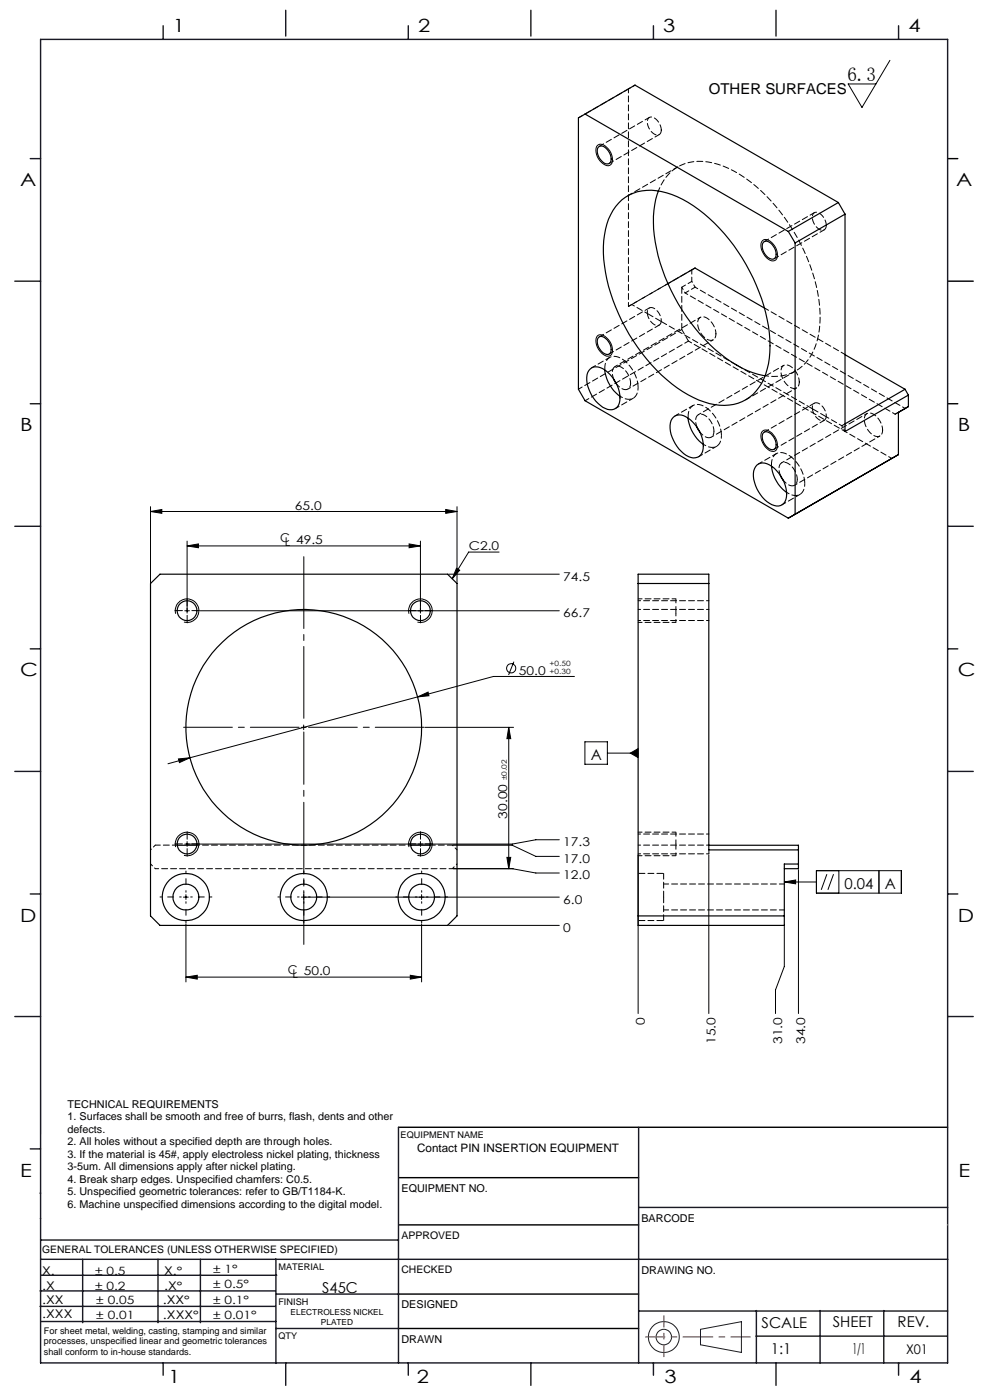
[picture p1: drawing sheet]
<svg xmlns="http://www.w3.org/2000/svg" width="210mm" height="297mm" viewBox="0 0 210 297" stroke-linecap="round" stroke-linejoin="round" font-family="sans-serif">
<g fill="none" stroke="#000" stroke-width=".21">
<path d="M188.8 12.8l-6 10-2.9-5h5.9M126.7 30.9a1.4 1.4 0 0 1 2 .4 3.1 3.1 0 0 1 .9 3.6 1.4 1.4 0 0 1-2-.4 3.1 3.1 0 0 1-.9-3.6zM161.7 51a1.62 1.62 0 0 1 2.3 .8 2.84 2.84 0 0 1 .6 3.3 1.9 1.9 0 0 1-2.6-1.2l-.6-1.4a1.58 1.58 0 0 1 .3-1.5zM126.7 71.3a1.46 1.46 0 0 1 2 .4 3 3 0 0 1 .9 3.6 1.4 1.4 0 0 1-2-.4 3.1 3.1 0 0 1-.9-3.6zM161.7 91.5a1.4 1.4 0 0 1 2 .4 3.2 3.2 0 0 1 .9 3.6 1.46 1.46 0 0 1-2-.4 3.3 3.3 0 0 1-1.1-3.4zM31.9 108.5l2.4-.4v.8zM31.9 107.5v16.1M31.9 108.5h65M39.7 115.8l2.4-.4v.8zM39.7 114.8v15.3M39.7 115.8h49.5M86.8 115.4l2.4 .4-2.4 .4z"/>
<path d="M89.2 114.8v15.3M94.5 108.1l2.4 .4-2.4 .4zM96.9 107.5v16.1M105.9 117.1h-6.5l-3.5 5.7M37.3 130.2a2.51 2.51 0 0 1 2.2-3.2 2.51 2.51 0 0 1 2.7 2.8 2.51 2.51 0 0 1-3.2 2.2M39.2 129.6h1M42.5 129.6h76.1M86.7 130.2a2.51 2.51 0 0 1 2.2-3.2 2.51 2.51 0 0 1 2.8 2.7 2.51 2.51 0 0 1-3.2 2.3M95.1 121.8h23.5M96.8 120.5l.7 .5-1.6 1.8zM63.9 154.3h1M64.4 153.8v1"/>
<path d="M88.6 147.8l2.2-1 .2 .8zM90.1 154.3h18.8M107.9 154.3l.4 2.4h-.8zM107.9 154.3v30M109 140.4l-1.1 2.8M121.8 143.5h-17.1l-64.4 17.3M124.1 157.4h4.7v4.7h-4.7zM128.8 159.8h6.6M133.7 159.8l1.7-1v1.9zM37.3 179.7a2.51 2.51 0 0 1 2.2-3.2 2.51 2.51 0 0 1 2.7 2.8 2.51 2.51 0 0 1-3.2 2.2M37.9 161l2.4-.2-2.2 1zM39.7 178.5v1.1"/>
<path d="M40.3 160.8l-4.7 1.2M86.7 179.7a2.51 2.51 0 0 1 2.2-3.2 2.51 2.51 0 0 1 2.8 2.7 2.51 2.51 0 0 1-3.2 2.3M89.2 178.5v1.1M96.1 179.3h12.6l5 2.4h4.9M118.6 178.1h-4.9l-5 1h-69.5M38.9 190.3h1M39.4 196v12.3M39.4 189.8v1M64.4 189.8v1M89.4 196v12.3M89.4 189.8v1M95.1 196.3h23.5"/>
<path d="M96.1 184.3h12.8M107.5 181.9h.8l-.4 2.4zM108.7 184.3l5 .9h4.9M118.6 190.3h-54.7M135.4 181.4v33.6M150.4 181.4v33.6M166.4 187.1h6.8M166.4 187.1l2.4-.4v.8zM166.4 196.5v8.5l-1.9 5v5M169.4 184.5v30.5M173.2 184.7h18v4.8h-18zM175.4 185.5l-1.2 3.3"/>
<path d="M176.8 185.5l-1.2 3.3M177.9 184.7v4.8M186.4 184.7v4.8M39.4 207.3l2.4-.4v.8zM39.4 207.3h50M87 206.9l2.4 .4-2.4 .4z"/>
<circle cx="108.4" cy="141.8" r=".97"/>
</g>
<path d="M143.4 130.1v1.9M143.4 179.6v1.9" fill="none" stroke="#000" stroke-width=".21" stroke-dasharray="1.3 .6" stroke-dashoffset=".6" stroke-linecap="butt"/>
<path d="M143.4 127v2.5M143.4 176.5v2.5" fill="none" stroke="#000" stroke-width=".21" stroke-dasharray="1.3 .6" stroke-dashoffset=".3" stroke-linecap="butt"/>
<g fill="none" stroke="#191924" stroke-width=".21">
<path d="M8.6 231.2v9.4M148.6 282l8.7-1.6v6.5l-8.7-1.6z"/>
<circle cx="140.8" cy="283.7" r="3.3"/>
<circle cx="140.8" cy="283.7" r="1.64"/>
</g>
<path d="M38.4 190.3h-4.5M39.4 189.3v-4.5M39.4 191.3v4.5M40.4 190.3h4.5M63.4 190.3h-4.5M64.4 189.3v-4.5M64.4 191.3v4.5M65.4 190.3h4.5M88.4 190.3h-4.5M89.4 189.3v-4.5M89.4 191.3v4.5M90.4 190.3h4.5" fill="none" stroke="#000" stroke-width=".21" stroke-dasharray="15.2 1.3 1.3 1.3" stroke-dashoffset="14.9"/>
<g fill="none" stroke="#000" stroke-width=".21" stroke-dasharray="15.2 1.3 1.3 1.3">
<path d="M38.7 129.5h-1.6M39.7 128.5v-1.6M39.7 130.5v1.6M40.7 129.5h1.6M88.2 129.5h-1.6M89.2 128.5v-1.6M89.2 130.5v1.6M90.2 129.5h1.6M38.7 179h-1.6M39.7 178v-1.6M40.7 179h1.6M88.2 179h-1.6"/>
<path d="M89.2 178v-1.6M90.2 179h1.6M39.7 180v1.6M89.2 180v1.6"/>
</g>
<path d="M64.4 153.3v-36.1" fill="none" stroke="#000" stroke-width=".21" stroke-dasharray="15.2 1.3 1.3 1.3" stroke-dashoffset="-.9"/>
<path d="M63.4 154.3h-24.5M65.4 154.3h24.5" fill="none" stroke="#000" stroke-width=".21" stroke-dasharray="15.2 1.3 1.3 1.3" stroke-dashoffset="4.9"/>
<path d="M64.4 155.3v45.1" fill="none" stroke="#000" stroke-width=".21" stroke-dasharray="15.2 1.3 1.3 1.3" stroke-dashoffset="4.1"/>
<g fill="none" stroke="#000" stroke-width=".21" stroke-dasharray="1.3 .6" stroke-dashoffset=".4">
<path d="M133.3 18.9v46.1M146.7 59.7v-2.4M146.7 57.3l.7-.5M146.7 59.7l-2.1 1.2M134 64.6l-.7 .4M144.6 69.9l-21.9 12.7M145.3 62.1l2.1-1.2M151.9 70.8a3.9 3.9 0 0 0-2.7-3.6 1.27 1.27 0 0 0-1.2 1.8 3.5 3.5 0 0 0 3 3.2 1.19 1.19 0 0 0 .9-1.4M124.1 85l21.9-12.6M130.8 81.5l.6 .6a1.27 1.27 0 0 0 1.5 .5 1.27 1.27 0 0 0 .9-1.3M148.5 91.7l.6 .6a1.27 1.27 0 0 0 1.5 .5 1.27 1.27 0 0 0 .8-1.3M169.5 81a3.9 3.9 0 0 0-2.6-3.6 1.27 1.27 0 0 0-1.2 1.8 3.5 3.5 0 0 0 3 3.2 1.19 1.19 0 0 0 .8-1.4"/>
<path d="M178.6 90.3l.7-.4M187.2 91.2a3.9 3.9 0 0 0-2.7-3.6 1.27 1.27 0 0 0-1.1 1.8 3.5 3.5 0 0 0 3 3.2 1.19 1.19 0 0 0 .8-1.4M189.9 87.9l.7-.4M190.6 87.5l-.7 .4M166.2 101.9l.6 .6a1.27 1.27 0 0 0 1.5 .5 1.27 1.27 0 0 0 .8-1.3M135.4 132h8M143.4 127h-8M143.4 176.5h-8M135.4 181.5h8M150.4 180.3v.8"/>
</g>
<path d="M140.3 68.2l16 9.3M141.7 60.2l-7.7 4.4M144.6 69.9v-9M156.3 77.5l16 9.2M143.4 129.5v.6M143.4 179v.6M140.8 190.3v-5M140.8 195.3v-5" fill="none" stroke="#000" stroke-width=".21" stroke-dasharray="1.3 .6"/>
<path d="M201 33.7h2.2M201 59.7h5.4M201 85.7h2.2M84.5 239.1h116.5M84.6 259.9h50.9M84.6 249.8h50.9M84.6 274.5h50.9M84.5 281.8h51" fill="none" stroke="#000" stroke-width=".3"/>
<path d="M136.9 283.6h22.3" fill="none" stroke="#f00" stroke-width=".21" stroke-dasharray="6.3 1.3 1.3 1.3" stroke-dashoffset="2.2"/>
<path d="M140.8 287.8v-8.7" fill="none" stroke="#f00" stroke-width=".21" stroke-dasharray="6.3 1.3 1.3 1.3" stroke-dashoffset="3.9"/>
<g fill="none" stroke="#191924" stroke-width=".3">
<path d="M8.6 8.4h192.4v280.7h-192.4zM34.6 5.5v2.9M60.6 2.2v5.5M86.6 5.5v2.9M112.6 2.2v5.5M138.6 5.5v2.9M164.6 2.2v5.5M190.6 5.5v2.9M6.4 33.7h2.2M3.1 59.7h5.5M6.4 85.7h2.2M3.1 111.7h5.5"/>
<path d="M201 111.7h5.4M6.4 137.7h2.2M201 137.7h2.2M3.1 163.7h5.5M201 163.7h5.4M6.4 189.6h2.2M201 189.6h2.2M3.1 215.6h5.5M201 215.6h5.4M84.5 239.1v50M135.5 239.1v50M6.4 243.7h2.2"/>
<path d="M8.5 253.1h.1M8.6 258.5h.1M135.5 256.1h65.5M8.5 277.1h49.9M8.5 273.9h49.9M8.6 267.2h192.4M8.6 263.1h75.9M8.8 270.5h49.9M17.5 267.2v13.4M33.5 267.2v13.4M42.5 267.2v13.4M58.5 267.2v22"/>
<path d="M58.6 274.5h26M135.5 278.1h65.5M160.4 278v11.1M174 278v11.1M187.5 278v11.1M8.8 280.3h49.7M34.6 289.1v2.6M58.5 281.8h26M60.6 289.1v4.8M86.6 289.1v2.6M112.6 289.1v4.8M138.6 289.1v2.6"/>
<path d="M160.4 283.5h40.5M164.6 289.1v4.8M190.6 289.1v2.6"/>
</g>
<path d="M201 259.9h.1" fill="none" stroke="#c0c0c0" stroke-width=".21"/>
<g fill="#000">
<path d="M31.9 108.5l2.4-.4v.8zM94.5 108.1l2.4 .4-2.4 .4z"/>
<path d="M107.5 181.9h.8l-.4 2.4zM107.9 154.3l.4 2.4h-.8z"/>
<path d="M166.4 187.1l2.4-.4v.8zM133.7 159.8l1.7 .9v-1.9z"/>
<path d="M39.4 207.3l2.4-.4v.8zM87 206.9l2.4 .4-2.4 .4zM96.8 120.5l.7 .5-1.6 1.8zM37.9 161l.2 .8 2.2-1zM88.6 147.8l2.4-.2-.2-.8zM39.7 115.8l2.4-.4v.8zM86.8 115.4l2.4 .4-2.4 .4z"/>
</g>
<g fill="none" stroke="#000" stroke-width=".25">
<path d="M124.1 24.2l-1.4 .8v57.6l1.4 2.4 43.1 24.9M124.1 24.2l43.1 24.9M124.1 24.2l10.6-6.1 43.1 24.9M127 31.1a1.31 1.31 0 0 1 1.8 .6 2.33 2.33 0 0 1 .5 2.9 1.31 1.31 0 0 1-1.8-.6 2.33 2.33 0 0 1-.5-2.9zM131.9 42.4a10.4 10.4 0 0 1 10.6-1.1 31.2 31.2 0 0 1 14.1 12.1 36.4 36.4 0 0 1 6.7 21.3 12.3 12.3 0 0 1-4.3 9.5 10.2 10.2 0 0 1-9.6 1.1 29.8 29.8 0 0 1-14.2-11.7 37.5 37.5 0 0 1-7.2-21.3 14.1 14.1 0 0 1 3.2-9.2zM139.7 40.5a21.3 21.3 0 0 0-.4 12.3 40.1 40.1 0 0 0 15.8 24 18.1 18.1 0 0 0 7.2 2.9M162 51.3a1.85 1.85 0 0 1 2.3 1.4l.3 .8a1.02 1.02 0 0 1-.4 1.4 1.02 1.02 0 0 1-1.4-.3 2.62 2.62 0 0 1-.8-3.3zM167.2 49.1l1.5 2.4M168.7 51.5v57.6M177.8 43l-10.6 6.1M177.8 43l1.4 2.4M179.2 45.4l-10.5 6.1"/>
<path d="M179.2 45.4v46.1l13.5-7.7M125.2 78.3a2.74 2.74 0 0 1 3.7 .6 6.7 6.7 0 0 1 2.3 7.1 2.21 2.21 0 0 1-3.4 .4 7.7 7.7 0 0 1-3.3-6.9zM127 71.5a1.85 1.85 0 0 1 2.3 1.4l.3 .8a1.03 1.03 0 0 1-.4 1.4 1.03 1.03 0 0 1-1.4-.3 2.62 2.62 0 0 1-.8-3.3zM128.3 78.5a8.1 8.1 0 0 0 3.2 5.6M141.7 60.2l5.7-3.3 14.8 8.5M179.2 75.2l12.8 7.4M130.1 80.4l.7 1.1M142.9 88.5a2.39 2.39 0 0 1 3.1 .3 7.2 7.2 0 0 1 3 6.9 2 2 0 0 1-3 1.2 7.5 7.5 0 0 1-3.8-7.2l.1-.5zM145.9 88.7a8.1 8.1 0 0 0 3.3 5.6M147.8 90.6l.6 1.1M160.5 98.7a2.39 2.39 0 0 1 3.2 .3 7.2 7.2 0 0 1 3 6.9 1.96 1.96 0 0 1-3 1.2 7.5 7.5 0 0 1-3.8-7.2zM162 91.8a1.85 1.85 0 0 1 2.3 1.3l.3 .8a1.02 1.02 0 0 1-.4 1.4 1.02 1.02 0 0 1-1.4-.3 2.56 2.56 0 0 1-.8-3.2z"/>
<path d="M163.7 98.9a8.1 8.1 0 0 0 3.2 5.6M190.6 96.4l-21.9 12.7M190.6 87.5v8.9M190.6 96.4l-23.4 13.5M192 82.6l-12.8 7.3M192 82.6l.7 1.2M192.7 83.8v2.5M192.7 86.3l-2.1 1.2M165.5 100.8l.6 1.1M168.7 109.1l-1.5 .8M31.9 123.8l2-2h61l2 2v70.5l-2 2h-61l-2-2zM135.4 123.8h15"/>
<path d="M37.6 179.3h4.2M87.1 179.3h4.2M150.4 179.3h19v5h-3M135.4 194.3h31M169.4 180.3h-19v-58.5h-15v74.5h31v-13h3"/>
<circle cx="39.7" cy="129.6" r="2.09"/>
<circle cx="89.2" cy="129.6" r="2.09"/>
<circle cx="64.4" cy="154.3" r="25"/>
<circle cx="39.7" cy="179" r="2.09"/>
<circle cx="89.2" cy="179" r="2.09"/>
<circle cx="39.4" cy="190.3" r="5"/>
<circle cx="39.4" cy="190.3" r="2.75"/>
<circle cx="64.4" cy="190.3" r="5"/>
<circle cx="64.4" cy="190.3" r="2.74"/>
<circle cx="89.4" cy="190.3" r="5"/>
<circle cx="89.4" cy="190.3" r="2.74"/>
</g>
<g fill="none" stroke="#000" stroke-width=".21" stroke-dasharray="1.3 .6" stroke-dashoffset=".7">
<path d="M144.6 60.9l.7 1.2M147.4 60.9l-.7-1.2M148.5 67.3l-18.1 10.5M166.2 77.5l-18.1 10.5M131.5 84.1a2.31 2.31 0 0 0 3.5-.4l.4-1.5M133.2 82.5l18.1-10.4M149.2 94.3a2.31 2.31 0 0 0 3.5-.4l.3-1.5M150.9 92.7l18.1-10.4M179.3 91.5l-.7-1.2M183.9 87.7l-18.1 10.5M166.9 104.5a2.31 2.31 0 0 0 3.5-.4l.3-1.5M168.6 102.9l18.1-10.4"/>
<path d="M32.9 179.3l-1 1M41.8 179.3h22.6M64.4 179.3h22.7M31.9 183.3l1 1M95.9 184.3l1-1M96.9 180.3l-1-1"/>
</g>
<g fill="none" stroke="#000" stroke-width=".21" stroke-dasharray="1.3 .6" stroke-dashoffset=".2">
<path d="M122.7 25l10.6-6.1M129.2 34.7l10.6-6.1M137.7 24.9l-10.6 6.1M143.8 35.4l-10.6 6.1M164.2 54.9l10.6-6.1M172.7 45.1l-10.6 6.1M129.2 75.1l10.6-6.1M137.7 65.3l-10.6 6.2M146 72.4l-1.4-2.5M158.2 84.8l10.6-6.1M164.2 95.3l10.6-6.1M172.7 85.5l-10.6 6.2"/>
<path d="M32.9 179.3h4.7M91.3 179.3h4.6M140.8 193h25.6M166.4 187.5h-25.6"/>
</g>
<path d="M134 64.6l3.3 1.9M137.3 66.5a.97 .97 0 0 1 .4-1.2 .97 .97 0 0 1 1.3 .2l.6 .7 .4 .8 .3 1.2M172.3 86.7a.97 .97 0 0 1 .4-1.2 .97 .97 0 0 1 1.3 .2l.6 .7 .4 .8 .3 1.2M175.3 88.4l3.3 1.9M189.9 87.9l-44.6-25.8M192 86.6l-44.6-25.7M95.9 184.3h-63" fill="none" stroke="#000" stroke-width=".21" stroke-dasharray="1.3 .6" stroke-dashoffset=".6"/>
<path d="M140.3 27.6a.98 .98 0 0 1-.7 1 .98 .98 0 0 1-1.1-.4 2.61 2.61 0 0 1-.9-3.2 1.82 1.82 0 0 1 2.3 1.3l.4 1.3M175.3 47.8a.98 .98 0 0 1-.7 1 .98 .98 0 0 1-1.1-.4 2.61 2.61 0 0 1-.9-3.2 1.82 1.82 0 0 1 2.3 1.3l.4 1.3M140.3 68.2a.97 .97 0 0 1-.8 .9 .97 .97 0 0 1-1.1-.5l-.6-.7-.5-1.4M175.3 88.4a.97 .97 0 0 1-.8 .9 .97 .97 0 0 1-1.1-.5l-.6-.7-.5-1.4" fill="none" stroke="#000" stroke-width=".21" stroke-dasharray="1.3 .6" stroke-dashoffset=".1"/>
<path d="M133.3 65l13.4-7.7M162.3 79.7a9.3 9.3 0 0 0 11-7.3 27.1 27.1 0 0 0-1.5-16.2 39.2 39.2 0 0 0-14.9-19.2 14.6 14.6 0 0 0-10.8-2.5 9.2 9.2 0 0 0-6.4 6M189.2 97.3l-43.2-24.9" fill="none" stroke="#000" stroke-width=".21" stroke-dasharray="1.3 .6" stroke-dashoffset=".5"/>
<path d="M133.3 18.9l1.4-.8M135.4 131.6h15M150.4 127.4h-15M150.4 129.3h-15M135.4 179.3h15M150.4 176.9h-15M135.4 181.1h15" fill="none" stroke="#000" stroke-width=".21" stroke-dasharray="1.3 .6" stroke-dashoffset=".8"/>
<path d="M137.3 66.5l3 1.7M135.4 82.2a7.3 7.3 0 0 0-4.7-6.6 2.2 2.2 0 0 0-2.4 2.9M153 92.4a7.3 7.3 0 0 0-4.6-6.6 2.2 2.2 0 0 0-2.4 2.9M172.3 86.7l3 1.7M170.7 102.6a7.3 7.3 0 0 0-4.7-6.6 2.2 2.2 0 0 0-2.3 2.9" fill="none" stroke="#000" stroke-width=".21" stroke-dasharray="1.3 .6" stroke-dashoffset="-.1"/>
<path d="M129.3 75.8l-3.8 2.2M162.2 65.3l17.1 9.9M130.5 86.7l3.8-2.2M133.8 81.3a3.9 3.9 0 0 0-2.7-3.7 1.27 1.27 0 0 0-1.2 1.9l.3 .9M147 86l-3.8 2.2M148.2 96.9l3.8-2.2M151.4 91.5a3.9 3.9 0 0 0-2.6-3.6 1.27 1.27 0 0 0-1.2 1.8l.2 .9M164.7 96.2l-3.8 2.2M165.9 107.1l3.8-2.2M169.1 101.7a3.9 3.9 0 0 0-2.7-3.6 1.27 1.27 0 0 0-1.1 1.8l.2 .9" fill="none" stroke="#000" stroke-width=".21" stroke-dasharray="1.3 .6" stroke-dashoffset=".3"/>
<path d="M135.4 195.3h5.4M140.8 185.3h-5.4" fill="none" stroke="#000" stroke-width=".21" stroke-dasharray="1.3 .6" stroke-dashoffset="-.2"/>
<text font-size="4.1" x="179.7" y="17.2">6.3</text>
<g font-size="3.9">
<text x="36.7" y="6.9">1</text>
<text x="88.7" y="6.9">2</text>
<text x="140.7" y="6.9">3</text>
<text x="192.7" y="6.9">4</text>
<text x="4.2" y="39.5">A</text>
<text x="202.9" y="39.5">A</text>
<text x="4.2" y="91.5">B</text>
<text x="203.2" y="91.5">B</text>
<text x="4.2" y="143.5">C</text>
<text x="203.2" y="143.5">C</text>
<text x="4.2" y="195.5">D</text>
<text x="203.2" y="195.5">D</text>
<text x="4.2" y="249.6">E</text>
<text x="203.3" y="249.6">E</text>
<text x="35.7" y="293.4">1</text>
<text x="88.4" y="293.4">2</text>
<text x="141" y="293.4">3</text>
<text x="193" y="293.4">4</text>
</g>
<g font-size="3.2">
<text x="150.4" y="20">OTHER SURFACES</text>
<text x="125.3" y="161.2">A</text>
<text x="179.1" y="188.5">0.04</text>
<text x="187.7" y="188.5">A</text>
<text x="68.4" y="274.2">S45C</text>
<text x="161.6" y="281.7">SCALE</text>
<text x="176.7" y="281.5">SHEET</text>
<text x="190.4" y="281.5">REV.</text>
<text x="163.5" y="287.3">1:1</text>
<text x="180.8" y="287.3">1/1</text>
</g>
<text font-size="2.8" x="192.2" y="287.3">X01</text>
<g font-size="2.6">
<text x="62.5" y="108.1">65.0</text>
<text x="59.4" y="115.1">C</text>
<text x="60.4" y="115.9">L 49.5</text>
<text x="99.4" y="116.7">C2.0</text>
<text x="119.5" y="123.2">74.5</text>
<text x="119.5" y="130.9">66.7</text>
<text x="110.1" y="143.1">50.0</text>
<text x="107.6" y="173.7" transform="rotate(-90 107.6 173.7)">30.00</text>
<text x="119.5" y="179.5">17.3</text>
<text x="119.5" y="183">17.0</text>
<text x="119.5" y="191.7">6.0</text>
<text x="119.5" y="186.6">12.0</text>
<text x="119.5" y="197.7">0</text>
<text x="61.1" y="206.6">C</text>
<text x="62.1" y="207.4">L 50.0</text>
<text x="136.8" y="217.4" transform="rotate(-90 136.8 217.4)">0</text>
<text x="151.8" y="221.5" transform="rotate(-90 151.8 221.5)">15.0</text>
<text x="165.9" y="221.5" transform="rotate(-90 165.9 221.5)">31.0</text>
<text x="170.8" y="221.5" transform="rotate(-90 170.8 221.5)">34.0</text>
</g>
<g font-size="2.5">
<text x="88.5" y="244.4">Contact PIN INSERTION EQUIPMENT</text>
<text x="8.9" y="273.6">.X</text>
<text x="8.9" y="270.4">X.</text>
<text x="34.8" y="273.7">.X°</text>
<text x="34.8" y="270.5">X.°</text>
<text x="9" y="276.7">.XX</text>
<text x="9" y="279.7">.XXX</text>
<text x="34.5" y="276.7">.XX°</text>
<text x="34.6" y="279.8">.XXX°</text>
</g>
<g font-size="2.4">
<text x="45.2" y="270">± 1°</text>
<text x="20.2" y="270.4">± 0.5</text>
<text x="20.2" y="273.7">± 0.2</text>
<text x="45.2" y="273.2">± 0.5°</text>
<text x="20.4" y="279.7">± 0.01</text>
<text x="20.4" y="276.7">± 0.05</text>
<text x="45.2" y="276.7">± 0.1°</text>
<text x="45.2" y="279.7">± 0.01°</text>
</g>
<g font-size="2.3">
<text x="14.3" y="235">TECHNICAL REQUIREMENTS</text>
<text x="14.3" y="237.6">1. Surfaces shall be smooth and free of burrs, flash, dents and other</text>
<text x="14.3" y="240.3">defects.</text>
<text x="14.3" y="243">2. All holes without a specified depth are through holes.</text>
<text x="14.3" y="245.6">3. If the material is 45#, apply electroless nickel plating, thickness</text>
<text x="14.3" y="248.3">3-5um. All dimensions apply after nickel plating.</text>
<text x="14.3" y="250.9">4. Break sharp edges. Unspecified chamfers: C0.5.</text>
<text x="14.3" y="253.6">5. Unspecified geometric tolerances: refer to GB/T1184-K.</text>
<text x="14.3" y="256.3">6. Machine unspecified dimensions according to the digital model.</text>
<text x="85.2" y="252.9">EQUIPMENT NO.</text>
<text x="136.1" y="259.2">BARCODE</text>
<text x="136.1" y="270.2">DRAWING NO.</text>
<text x="85.2" y="277.6">DESIGNED</text>
<text x="85.2" y="284.9">DRAWN</text>
</g>
<g font-size="2.2">
<text x="85.2" y="262.8">APPROVED</text>
<text x="8.9" y="265.9">GENERAL TOLERANCES (UNLESS OTHERWISE SPECIFIED)</text>
<text x="85.2" y="270.1">CHECKED</text>
</g>
<g font-size="1.9">
<text x="85" y="241.5">EQUIPMENT NAME</text>
<text x="59.1" y="269.5">MATERIAL</text>
<text x="59.1" y="276.9">FINISH</text>
<text x="9.3" y="282.9">For sheet metal, welding, casting, stamping and similar</text>
<text x="9.3" y="285.2">processes, unspecified linear and geometric tolerances</text>
<text x="9.3" y="287.4">shall conform to in-house standards.</text>
<text x="59.1" y="284.2">QTY</text>
</g>
<g font-size="1.8">
<text x="61.6" y="279">ELECTROLESS NICKEL</text>
<text x="68.1" y="281.1">PLATED</text>
</g>
<g font-size="1.5">
<text x="116.6" y="141.3">+0.50</text>
<text x="116.6" y="143">+0.30</text>
<text x="107.5" y="165.5" transform="rotate(-90 107.5 165.5)">±0.02</text>
</g>
</svg>
